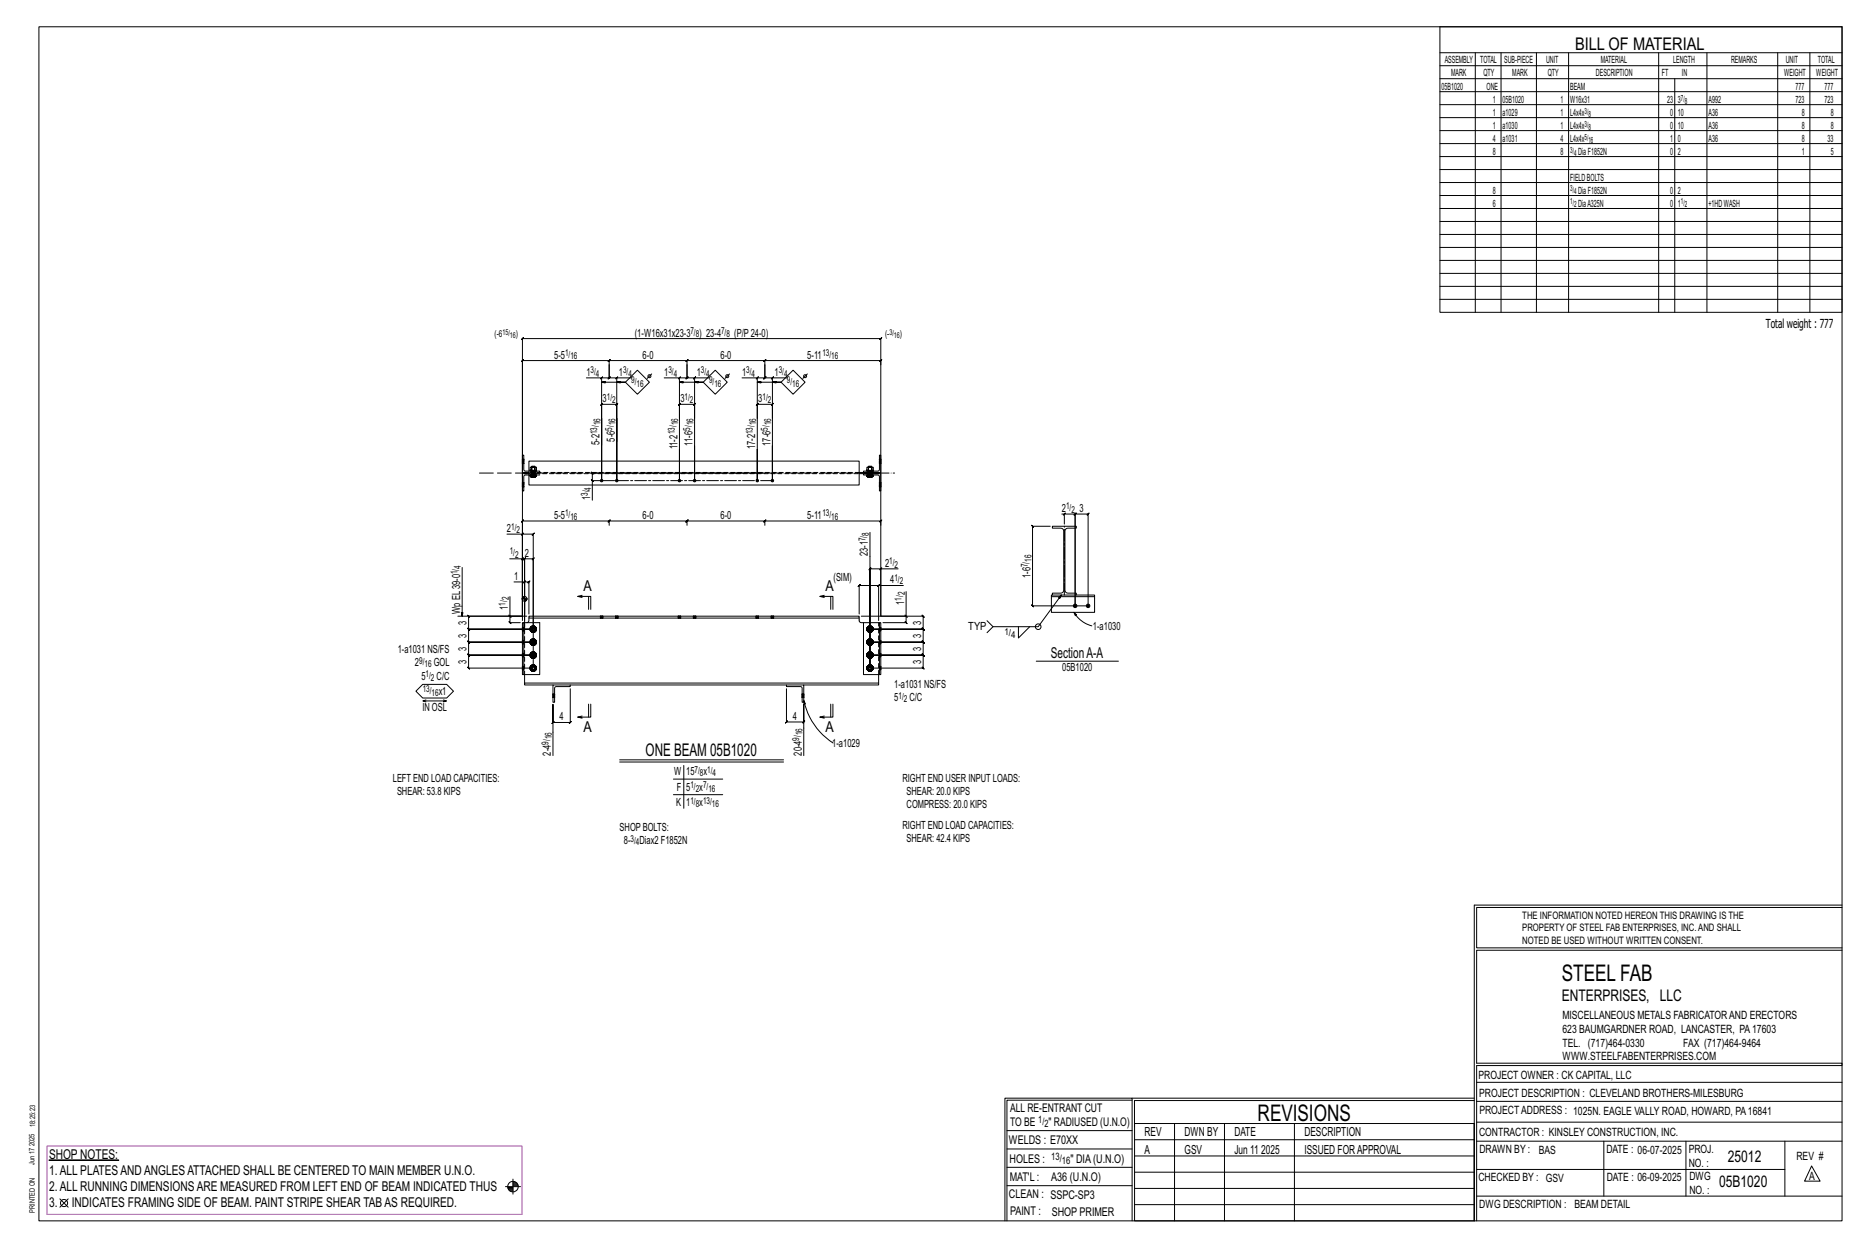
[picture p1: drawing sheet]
<svg xmlns="http://www.w3.org/2000/svg" width="914mm" height="610mm" viewBox="0 0 914 610" stroke-linecap="round" stroke-linejoin="round" font-family="sans-serif">
<g fill="#000" stroke="#000" stroke-width=".49">
<path d="M24 568h34z"/>
<circle cx="294" cy="235" r=".6"/>
<circle cx="302" cy="235" r=".6"/>
<circle cx="333" cy="235" r=".6"/>
<circle cx="340" cy="235" r=".6"/>
<circle cx="371" cy="235" r=".6"/>
<circle cx="378" cy="235" r=".6"/>
<circle cx="526" cy="296" r=".9"/>
<circle cx="533" cy="296" r=".9"/>
</g>
<g fill="none" stroke="#000" stroke-width=".49">
<path d="M19 13h883v584h-883zM705 13h197v140h-197zM705 26h197M705 32h197M705 39h197M722 26v127M735 26v127M752 26v127M768 26v127M812 26v127M820 39v114M836 26v127"/>
<path d="M870 26v127M886 26v127M705 45h197M705 51h197M705 58h197M705 64h197M705 70h197M705 77h197M705 83h197M705 89h197M705 96h197M705 102h197"/>
<path d="M705 108h197M705 115h197M705 121h197M705 127h197M705 134h197M705 140h197M705 146h197M298 179v6l1-1-1 1h-4M298 179v6l1-1-1 1h4M298 179l1-3-1 1v-1h-42l-1 1 1-1v58M298 176h38v1l1-1-1 3M299 176l-1 1z"/>
<path d="M336 179v6l1-1-1 1h-3M336 179v6l1-1-1 1h4M336 176h38v1l1-1-1 3M337 176l-1 1zM374 176v1l1-1zM374 179v6l1-1-1 1h-3M374 179v6l1-1-1 1h4M374 176h57v1l1-1-1 3M287 185h7v50v-37l1-1-1 1h8h-1l1-1v1v37v-50h7M294 185l1-1zM294 187h12h-4M302 185v-1l-1 1z"/>
<path d="M306 187l6-6 6 6-6 6zM319 183l-2 2M325 185h8v20v-7h-1l1-1v1h7l1-1-1 1v7M333 185h-1l1-1zM333 187h11h-4M340 185l1-1-1 1zM344 187l6-6 6 6-6 6zM347 185h-7v20M357 183l-2 2M363 185h8v20M370 185l1-1zM371 187h11h-4"/>
<path d="M378 185l1-1-1 1zM386 185h-8v20M388 181l6 6-6 6-6-6zM395 183l-2 2M294 218v-13v30M302 216v-11v30M333 220v15zM333 205v30M340 218v17zM340 205v30M371 205v-7h-1l1-1v1h7l1-1-1 1v7M371 205v30"/>
<path d="M378 205v30M256 236h.1M256 238h.1M256 225h.1M256 227h.1M258 232h-2v8v-7l3-1M259 226h162v11h-162zM259 231h-2v1h2M259 230h-3v-7v8h2M259 230h4zM260 232v1zM260 230v-1v1"/>
<path d="M260 233h.1M260 232v1M260 230h.1M260 231h.1M260 232h.1M260 233h2M260 232h1M261 233l1-1v1M262 232h-1v1M262 230v-1h-2v-1l3 1v1M262 230h.1M262 231h.1"/>
<path d="M262 232h.1M262 232l1 1M263 233h-2M289 235l1 1zM301 235h-11v10M374 231h-84h-1l1 1v-1v4M421 231h9v1h-9M423 232h8v8h-1v-7l-7-1zM423 230h7v-7h1v8h-8zM424 230h3zM424 232v1zM424 230v-1h1v1"/>
<path d="M424 232l1 1M425 232v1h-1h1h-1M425 230h.1M425 231h.1M425 232h.1M425 229v-1l2 1v1M425 229h2v1M425 233h2M425 232h1M426 233l1-1v1M426 232l-1 1M427 230h.1"/>
<path d="M427 231h.1M427 232h.1M427 232v1M427 233h-1M430 236h.1M430 238h.1M430 225h.1M430 227h.1M431 236h.1M431 238h.1M431 225h.1M431 227h.1"/>
<path d="M298 257l1-3-1 1h-42v-1l-1 1h1v49M298 255h38l1-1-1 3M299 254l-1 1zM336 255l1-1zM336 255h38l1-1-1 3M374 255l1-1zM374 255h57l1-1-1 3M515 257h12v1l-5 1-1 1v29l1 1h5v1h-12v-1h5l1-1v-29l-1-1-5-1zM520 251h1v5M521 251h5v1l1-1h-1v45v-45v1l1-1h-1h7l-1 1 1-1v45h-28l1 1-1-1v-39l1 1-1-1h9M522 251l-1 1zM226 278v23"/>
<path d="M248 261h8v40v-28h-6M256 261l-1 1 1-1zM256 273l-1 1 1-1zM256 261h5v1l1-1h-1v66h-32h1l-1-1v1v-6h1l-1-1v1h32h-32h1l-1-1v1v-7l1 1-1-1h32h-32l1 1-1-1v-6h1l-1-1 1 1-1-1v1v-7l1 1-1-1h27M256 273h1l-1 1 1-1v35M426 260v67v-49l-1 1 1-1h5M432 278l-1 1zM440 278h-9v23h21h-1l1 1v-1v7l-1-1 1 1h-26h26l-1-1 1 1v6h-1l1 1v-1h-26h26h-1l1 1v-1v7l-1-1 1 1h-26h26l-1-1 1 1v6l-1-1 1 1h-26M250 292v9h8M252 285h5v19M255 293h3M256 293h.1"/>
<path d="M256 292v1M257 292v1M257 285h-1l1-1zM257 285h2h-1l1-1v1v15M257 292v8M257 293v1M258 293v1M258 293h.1M285 292h-2h6v6M285 291l-2 1M288 292v6M403 292h-2h7v6"/>
<path d="M403 291l-2 1M407 292v6M430 286h-9l-1 1 1-1v14M431 286l-1 1zM442 286h-12v18M444 289v12h-22M515 291v9h21v-8M520 291l-12 16h-22l-3-3M526 300l1 1h-1zM526 300a14 14 0 0 0 8 6M527 291h9v1h-21M224 301h32"/>
<path d="M249 301l1 1zM250 301v4l-1-1 1 1h5M256 305v25zM256 301v-135h-1l1-1v1h175l1-1-1 1v135M256 305h8v25h-8M257 301v-28l-1 1 1-1h4v1l1-1h-1v35h-32h32M259 301h162v1h-162zM259 302v2l-1 1M260 314h.1M260 308h.1M260 320v1M260 307v1"/>
<path d="M260 315v1M260 309h.1M260 314v1M260 314v-1v1v1M260 307v1v1v-1M260 315l1 1M260 309h1M260 319h.1M260 313h.1M260 306v1M261 315l1 1M261 309h1"/>
<path d="M261 319l-1 1M261 319h1v1M261 313h-1M261 313h1M261 306l-1 1M261 307l1-1v1M261 320l2 1h-1M261 313l2 1-1 1M261 307l2 1h-1M262 319l-1 1M262 313h-1M262 306l-1 1"/>
<path d="M262 315v1l-1-1M262 309h-1M262 315h.1M262 308v1M262 314l-1 1M262 308l-1 1M262 319v1M262 313v1M262 307h.1M262 320l1 1M262 314h1M262 307l1 1"/>
<path d="M294 301h.1M294 302h.1M295 301h.1M295 302h.1M301 301h.1M301 302h.1M302 301h.1M302 302h.1M332 301h.1M332 302h.1M333 301h.1M333 302h.1"/>
<path d="M339 301h.1M339 302h.1M341 301h.1M341 302h.1M370 301h.1M370 302h.1M371 301h.1M371 302h.1M378 301h.1M378 302h.1M379 301h.1M379 302h.1"/>
<path d="M421 302v2l2 1M424 314h1M424 308h1M424 307l1 1M424 320l1 1M425 309h.1M425 315v1M425 308h-1M425 314l-1 1M425 307l-1 1 1 1v-1M425 314v-1l-1 1 1 1M425 309h1"/>
<path d="M425 315l1 1M425 306v1M425 313h.1M425 319h.1M426 306l-1 1M426 307v-1l1 1M426 313h-1M426 313h1M426 319l-1 1M426 319h1v1M426 307l1 1M426 313l1 1v1"/>
<path d="M426 320l1 1M427 309h-1M427 315l-1 1v-1M427 308v1M427 315h.1M427 308l-1 1M427 314l-1 1M427 307h.1M427 313v1M427 319v1M427 307v1M427 314h.1"/>
<path d="M427 320v1M430 305h1v25h-1zM430 305h-7v25h7M443 301l1 1zM444 301v4l-1-1 1 1h-12M486 307l-3 3M499 307v5l5-5M204 338l3-3h12l3 3-3 4h-12zM257 330v4M260 327h.1M260 321h.1M260 326v1"/>
<path d="M260 328h.1M260 322h.1M260 326v1v1v-1M260 320v-1v2v1v-1M260 328h1M260 321l1 1M260 325v1M261 328h1M261 321l1 1M261 325l-1 1M261 326l1-1v1M261 326l2 1h-1"/>
<path d="M262 325l-1 1M262 328h-1M262 321v1h-1M262 327v1M262 321v1M262 327l-1 1M262 321h-1M262 326h.1M262 326l1 1M271 340h.1M271 335h8v1h-7l-1 8zM279 337v16h1l-1 1v-1h-8l-1 1 1-1v-8v25"/>
<path d="M279 335h106M385 335h8v9l-1-8h-7zM385 337v16l-1 1 1-1h8v1l1-1h-1v-8v25M393 340h.1M424 327h1M424 321h1M424 326l1 1M425 322h.1M425 328h.1M425 321h-1M425 327h-1M425 320v-1l-1 2 1 1v-1"/>
<path d="M425 326l-1 1 1 1v-1M425 321l1 1M425 328h1M425 325v1M426 325l-1 1M426 326v-1l1 1M426 326l1 1M427 321v1h-1M427 328h-1M427 321v1M427 327v1M427 321h-1"/>
<path d="M427 327l-1 1M427 326h.1M427 326v1M430 334h-173v1h14M430 330v5h-37M507 323h40M207 343h12h-2M209 342l-2 1h2M217 342l2 1M271 341h.1M285 350l-2 1M288 344v7"/>
<path d="M289 344v7h-6h2M393 341h.1M393 343l1 1v1zM393 343a33 33 0 0 0 15 21M403 350l-2 1M407 344v7M408 344v7h-7h2M303 372h81M303 373h81M335 375v20M330 381h24M330 389h24"/>
<path d="M722 443v154M722 443h180M902 444h-179v20h179M902 465h-179v55h179v1h-179v76M554 538h-61v59M554 537h168M722 538h-167v13M723 539h179M723 530h179M493 553h61M555 550h167v47h-167zM555 558h167"/>
<path d="M575 550v47M599 550v47M634 550v47M723 549h179M723 558h179M785 558v27M825 558v27M874 558v27M251 577v7M251 579h2M251 580h3M251 578h2"/>
<path d="M493 571h61M493 562h61M555 573h167M555 566h167M723 572h151M887 570l4 8h-8zM29 587l4 4M33 587l-4 4M247 581h8M249 581h2M249 582h2M250 583h1"/>
<path d="M492 597v-60h62v60M493 580h61M555 589h167M555 581h167M723 585h179"/>
<circle cx="318" cy="184" r=".7"/>
<circle cx="356" cy="184" r=".7"/>
<circle cx="394" cy="184" r=".7"/>
<circle cx="257" cy="293" r="1.2"/>
<circle cx="508" cy="307" r="1.4"/>
<circle cx="31" cy="589" r="1.8"/>
<circle cx="251" cy="581" r="2.6"/>
</g>
<path d="M23 561h233v33h-233z" fill="none" stroke="#f0f" stroke-width=".5"/>
<g fill="none" stroke="#000" stroke-width=".49" stroke-dasharray="2 1.4">
<path d="M256 237h.1M256 236h.1M256 238h.1M256 237v1M256 226h.1M256 225h.1M256 227h.1M256 226v1M259 232h162M259 232h5M260 232v1zM260 233h.1"/>
<path d="M260 230v-1v1v-1v1h2h-2M260 232v1M260 232h.1M260 231h.1M260 231v1M260 230h.1M260 230v1M260 230v2zM260 229l1-1M260 229h2M260 233h1M260 229h.1"/>
<path d="M260 230h-1h1M260 230h2M260 232v-1M260 231v-1M260 233h1zM260 233h1h1M261 229h.1M261 228h1M261 231v1zM261 232v-1M261 232h-1M261 230v1z"/>
<path d="M261 231v-1M261 232l1-1M261 231h.1M261 232h.1M261 231l1-1M261 230h.1M261 233l-1-1 2 1M261 232l1 1M261 233h1M262 232h.1M262 232v-1M262 231v-1"/>
<path d="M262 230h.1M262 229h.1M262 228v1M262 229v1zM262 230h1h-1v-1h1v1M262 230v2zM262 231h.1M262 233h.1M262 232l1 1h-1zM262 230h1M262 232l1 1M264 231v-1h-5"/>
<path d="M421 231h-162M424 232v1zM424 233h1M424 230h1h-1v-1h1v1v-1v1h2h-2M424 233h.1M424 232l1 1M425 232h.1M425 233h-1h1h-1h1M425 231h.1M425 231v1M425 230h.1M425 230v1"/>
<path d="M425 230v2zM425 229v-1M425 229h2M425 233h.1M425 229h.1M425 230h-1h1M425 230h1M425 232v-1M425 231v-1M425 232v1zM425 233h1zM425 233h1"/>
<path d="M425 228h2M426 231v1zM426 232v-1M426 232h-1M426 230v1zM426 231v-1M426 231h.1M426 232h.1M426 230h.1M426 233l-1-1 1 1M426 232l1 1M426 229h.1"/>
<path d="M426 232l1-1M426 231l1-1M426 233h1M426 232h1M426 230h1M427 232h.1M427 230h.1M427 229h.1M427 228v1M427 229v1zM427 230v-1v1M427 230v2z"/>
<path d="M427 232v-1M427 231v-1M427 231h.1M427 233h.1M427 232v1zM427 232v1M430 238h.1M430 237h1h-1M430 227h.1M430 226h1l-1-1M430 238h1M430 227h1"/>
<path d="M431 236h-1M431 225h-1M431 237h-1M431 238h-1M431 238h.1M431 236h.1M431 237l-1-1M431 226h-1M431 227h-1M431 227h.1M431 225h.1M431 226l-1-1"/>
<path d="M256 320h.1M256 315h.1M256 314v1M256 314h.1M256 313h.1M256 309h.1M256 309v-1M256 308v1M256 308h.1M256 307h.1M257 305v25M259 314l1 1z"/>
<path d="M259 308h1zM260 314v1zM260 314v-1v1v1v-1M260 308h.1M260 308v-2v2v1v-1M260 320l-1 1zM260 314h-1zM260 315h.1M260 307l-1 1zM260 308v1zM260 320v1M260 315v-1"/>
<path d="M260 314h.1M260 307v1M260 319v1zM260 319h.1M260 313v1zM260 315v1zM260 313h.1M260 307h.1M260 309h.1M260 307v-1zM260 315v1M260 307v-1"/>
<path d="M260 315h1M260 314l1-1M260 308l1 1M260 307h1M260 319h2zM260 315h2zM260 313h2zM260 309h2zM260 306h2zM260 320v-1v2v-1v1v1v-1v1v-1M260 313v1v1M260 307v1v-1v1v1v-1v1"/>
<path d="M260 315h1zM260 314l1-1zM260 307v1zM260 308l1 1zM260 307h1zM260 319h1zM260 316h1zM260 313h1zM260 309h1zM260 306h1zM261 320h.1M261 315v1h-1h1h-1z"/>
<path d="M261 315h.1M261 313h.1M261 309h-1h1h-1zM261 309h.1M261 307h.1M261 319h-1h1h-1h1M261 319h1h-1h1l-1 1zM261 319h1zM261 313h-1h1h-1h1M261 316h1zM261 316h1M261 315l1 1"/>
<path d="M261 313h1h-1h1h-1zM261 313h1zM261 306h-1h1h-1l1 1M261 309h1zM261 309h1M261 306h1h-1h1l-1 1zM261 306h1zM261 320h1zM261 320h1M261 315h1M261 315h1zM261 313l1 1z"/>
<path d="M261 313h1M261 309l1-1zM261 307h1zM261 307h1M262 319h.1M262 316v-1zM262 316v-1M262 313h.1M262 309h.1M262 306v1zM262 306v1M262 314h.1"/>
<path d="M262 307v1zM262 319l1 2zM262 313l1 1zM262 306l1 2zM262 314v1zM262 308h.1M262 315h.1M262 314v-1M262 308v1M262 307h.1M262 319v1v1M262 315v-1"/>
<path d="M262 313v2M262 309v-1M262 307v1M262 319v1zM262 313v1zM262 320l1 1zM262 320l1 1M262 314h1zM262 314h1M262 307l1 1zM262 307l1 1M262 308v1z"/>
<path d="M263 314l-1 1zM263 308l-1 1zM263 308h-1zM294 301v1M294 301h.1M294 301l1 1zM294 302h.1M295 301v1M295 301h.1M295 302h.1M295 302v-1M301 301v1"/>
<path d="M301 301h.1M302 301l-1 1M302 301v1zM302 302h.1M302 301v1M302 301h.1M302 302v-1M332 301v1M332 301h.1M333 301v1zM333 301l-1 1M333 302h-1"/>
<path d="M333 301v1M333 301h.1M333 302h.1M333 302v-1M339 301v1M339 301h.1M340 301l-1 1M340 301v1zM340 301v1M340 302h.1M341 301h.1M341 302h.1"/>
<path d="M341 302v-1M370 301v1M370 301h.1M371 301v1zM371 301l-1 1M371 302h-1M371 301v1M371 301h.1M371 302h.1M371 302v-1M378 301v1M378 301h.1"/>
<path d="M378 301v1zM378 302h.1M379 301v1M379 301h.1M379 302h.1M379 302v-1M424 308h.1M424 314v1zM424 308l1-2-1 2 1 1-1-1h1M424 314l1-1-1 1 1 1-1-1h1M424 307v1zM424 308l1 1z"/>
<path d="M424 314h.1M424 315h1zM424 320v1zM424 308h1M424 307l1 1M424 315l1-1M424 314h1M424 320l1 1M425 307h-1zM425 309h.1M425 307v-1zM425 313l-1 1z"/>
<path d="M425 315v1zM425 313h.1M425 319l-1 1zM425 319h.1M425 307v-1M425 315v1M425 308v1M425 307h.1M425 315h.1M425 314v-1M425 308h.1M425 314v1z"/>
<path d="M425 309h2zM425 306h2zM425 315h2zM425 313h2zM425 319h2zM425 307l-1 1v-1v1l1 1-1-1 1 1M425 313l-1 1v1h1h-1h1M425 320v-1l-1 2v-1v1l1 1-1-1 1 1v-1M425 307v1zM425 308v1zM425 314h.1M425 314v-1z"/>
<path d="M425 309h1zM425 306h1zM425 316h1zM425 313h1zM425 319h1zM425 309h1h-1h1h-1zM425 307h1zM425 315l1 1h-1h1h-1zM425 315h1zM425 320h1zM426 306h-1h1h-1l1 1M426 309h.1"/>
<path d="M426 307h.1M426 306v1zM426 306h.1M426 313h-1h1h-1h1M426 316h.1M426 315v1M426 315h.1M426 313h.1M426 319h-1h1h-1h1M426 320h.1M426 319v1zM426 319h.1"/>
<path d="M426 309h1M426 309l1-1zM426 307h1zM426 307h1M426 315h1M426 315h1zM426 313l1 1zM426 313h1M426 320h1zM426 320h1M426 309h1zM426 306l1 1z"/>
<path d="M426 306l1 1M426 316l1-1zM426 316l1-1M426 313h1zM426 319h1zM426 319h1M427 307v1zM427 314h.1M427 306v2zM427 313v1zM427 319v2zM427 308h.1"/>
<path d="M427 314v1zM427 308v1M427 307h.1M427 315h.1M427 314v-1M427 309v-1M427 307v1M427 315v-1M427 313v2M427 319v1v1M427 319v1zM427 320v1z"/>
<path d="M427 320v1M427 308v1zM430 307h1zM430 307l1 1-1-1M430 313h1zM430 314h1h-1M430 320h1zM431 307h.1M431 307h-1M431 308h-1M431 309h-1M431 313v1"/>
<path d="M431 314l-1-1M431 314h-1M431 315h-1M431 320h.1M256 328h.1M256 328v-1M256 327v1M256 327h.1M256 326h.1M256 321h.1M259 327h1zM259 321h1z"/>
<path d="M260 327h.1M260 327v-1v1v1v-1M260 321h.1M260 321v-2v2v1v-1M260 326l-1 1zM260 327v1zM260 321v1zM260 326v1M260 326h.1M260 328h.1M260 326v-1zM260 322h.1"/>
<path d="M260 326v-1M260 327l1 1M260 326h1M260 321h1M260 320h1M260 328h2zM260 326h2zM260 322h2zM260 326v1v-1v1v1v-1v1M260 326v1zM260 327l1 1zM260 326h1z"/>
<path d="M260 320v1zM260 321h1zM260 320h1zM260 328h1zM260 325h1zM260 322h1zM261 328h-1h1h-1zM261 328h.1M261 326h.1M261 321v1h-1h1h-1zM261 321h.1M261 325h-1h1h-1l1 1"/>
<path d="M261 328h1zM261 328h1M261 325h1h-1h1l-1 1zM261 325h1zM261 322h1zM261 322h1M261 328l1-1zM261 326h1zM261 326h1M261 321h1M261 321h1zM262 328h.1"/>
<path d="M262 325v1zM262 325v1M262 322h.1M262 326v1zM262 320v1zM262 326l1 1zM262 327h.1M262 321h.1M262 327v1M262 326h.1M262 321v1M262 320v-1"/>
<path d="M262 328v-1M262 326v1M262 322v-1M262 326l1 1M262 327v1zM262 321v1zM263 327l-1 1zM263 321l-1 1zM263 327h-1zM263 321h-1zM271 340h.1M393 340h.1"/>
<path d="M424 321h.1M424 327h.1M424 321l1-2-1 2 1 1-1-1h1M424 327l1-1-1 1 1 1-1-1h1M424 321l1 1zM424 326v1zM424 327l1 1zM424 321h1M424 327h1M424 326l1 1M425 322h.1M425 326h-1z"/>
<path d="M425 328h.1M425 326v-1zM425 326v-1M425 321h.1M425 320h.1M425 327v1M425 326h.1M425 327h.1M425 322h2zM425 328h2zM425 326h2zM425 326l-1 1v-1v1l1 1-1-1 1 1"/>
<path d="M425 320v1zM425 326v1zM425 327v1zM425 322h1zM425 328h1zM425 325h1zM425 321l1 1h-1h1h-1zM425 321h1zM425 328h1h-1h1h-1zM425 326h1zM426 322h.1M426 321h.1"/>
<path d="M426 325h-1h1h-1l1 1M426 328h.1M426 326h.1M426 325v1zM426 325h.1M426 321h1M426 321h1zM426 328h1M426 328l1-1zM426 326h1zM426 326h1M426 322h1z"/>
<path d="M426 322h1M426 328h1zM426 325l1 1zM426 325l1 1M427 326v1zM427 321h.1M427 327h.1M427 321v1M427 320v-1M427 327v1M427 326h.1M427 322v-1"/>
<path d="M427 328v-1M427 326v1M427 321v1zM427 327v1zM430 330v-25M430 320l1 1-1-1M430 326h1zM430 327h1l-1-1M431 320h-1M431 321h-1M431 326h.1M431 327l-1-1"/>
<path d="M431 327h-1M431 328h-1M271 341h.1M271 340v1M393 340v1zM393 341h.1"/>
</g>
<path d="M235 231h203" fill="none" stroke="#000" stroke-width=".49" stroke-dasharray="6.8 1 0 1"/>
<path d="M302 235h76M521 291v-34" fill="none" stroke="#000" stroke-width=".49" stroke-dasharray="5.8 1 1 1"/>
<g font-size="11.2">
<text x="764" y="480">STEEL FAB</text>
<text x="616" y="548">REVISIONS</text>
</g>
<g font-size="8.6">
<text x="771" y="24">BILL OF MATERIAL</text>
<text x="316" y="370">ONE BEAM 05B1020</text>
</g>
<g font-size="7.9">
<text x="765" y="490">ENTERPRISES, LLC</text>
<text x="846" y="569">25012</text>
<text x="842" y="581">05B1020</text>
</g>
<g font-size="7.3">
<text x="286" y="289">A</text>
<text x="404" y="289">A</text>
<text x="514" y="322">SectionA-A</text>
<text x="286" y="358">A</text>
<text x="404" y="358">A</text>
</g>
<g font-size="6.6">
<text x="24" y="567">SHOP NOTES:</text>
<text x="24" y="575">1.ALL PLATESANDANGLESATTACHED SHALL BE CENTERED TO MAIN MEMBER U.N.O.</text>
<text x="24" y="583">2.ALL RUNNING DIMENSIONSARE MEASURED FROM LEFT END OF BEAM INDICATED THUS</text>
<text x="24" y="591">3.</text>
<text x="35" y="591">INDICATES FRAMING SIDE OF BEAM. PAINT STRIPE SHEAR TABAS REQUIRED.</text>
</g>
<g font-size="6.1">
<text x="864" y="161">Total weight : 777</text>
<text x="560" y="556">REV</text>
<text x="580" y="556">DWN BY</text>
<text x="604" y="556">DATE</text>
<text x="639" y="556">DESCRIPTION</text>
<text x="560" y="564">A</text>
<text x="580" y="564">GSV</text>
<text x="604" y="564">Jun 11</text>
<text x="617" y="564">2025</text>
<text x="639" y="564">ISSUED FORAPPROVAL</text>
</g>
<g font-size="5.9">
<text x="494" y="560">WELDS : E70XX</text>
<text x="494" y="569">HOLES :</text>
<text x="524" y="569">&quot; DIA(U.N.O)</text>
<text x="494" y="578">MAT'L :</text>
<text x="515" y="578">A36 (U.N.O)</text>
<text x="494" y="586">CLEAN : SSPC-SP3</text>
<text x="495" y="595">PAINT :</text>
<text x="515" y="595">SHOP PRIMER</text>
</g>
<g font-size="5.8">
<text x="494" y="544">ALL RE-ENTRANT CUT</text>
<text x="494" y="551">TO BE</text>
<text x="513" y="551">&quot; RADIUSED (U.N.O)</text>
</g>
<g font-size="5.6">
<text x="765" y="499">MISCELLANEOUS METALS FABRICATORAND ERECTORS</text>
<text x="765" y="505">623 BAUMGARDNER ROAD, LANCASTER, PA17603</text>
<text x="765" y="512">TEL. (717)464-0330</text>
<text x="824" y="512">FAX (717)464-9464</text>
<text x="765" y="519">WWW.STEELFABENTERPRISES.COM</text>
<text x="724" y="528">PROJECT OWNER : CK CAPITAL, LLC</text>
<text x="724" y="537">PROJECT DESCRIPTION : CLEVELAND BROTHERS-MILESBURG</text>
<text x="724" y="545">PROJECTADDRESS : 1025N. EAGLE VALLY ROAD, HOWARD, PA16841</text>
<text x="724" y="556">CONTRACTOR : KINSLEY CONSTRUCTION, INC.</text>
<text x="724" y="564">DRAWN BY :</text>
<text x="753" y="564">BAS</text>
<text x="786" y="564">DATE : 06-07-2025</text>
<text x="827" y="564">PROJ.</text>
<text x="879" y="568">REV #</text>
<text x="827" y="571">NO. :</text>
<text x="724" y="578">CHECKED BY : GSV</text>
<text x="787" y="578">DATE : 06-09-2025</text>
<text x="827" y="578">DWG</text>
<text x="886" y="578">A</text>
<text x="827" y="584">NO. :</text>
<text x="724" y="591">DWG DESCRIPTION : BEAM DETAIL</text>
</g>
<g font-size="5.5">
<text x="311" y="165">(1-W16x31x23-3</text>
<text x="342" y="165">) 23-4</text>
<text x="359" y="165">(P/P24-0)</text>
<text x="271" y="175">5-5</text>
<text x="315" y="175">6-0</text>
<text x="353" y="175">6-0</text>
<text x="395" y="175">5-11</text>
<text x="287" y="184">1</text>
<text x="303" y="184">1</text>
<text x="325" y="184">1</text>
<text x="341" y="184">1</text>
<text x="363" y="184">1</text>
<text x="379" y="184">1</text>
<text x="295" y="197">3</text>
<text x="333" y="197">3</text>
<text x="371" y="197">3</text>
<text x="294" y="218" transform="rotate(-90 294 218)">5-2</text>
<text x="301" y="216" transform="rotate(-90 301 216)">5-6</text>
<text x="332" y="220" transform="rotate(-90 332 220)">11-2</text>
<text x="339" y="218" transform="rotate(-90 339 218)">11-6</text>
<text x="370" y="220" transform="rotate(-90 370 220)">17-2</text>
<text x="377" y="218" transform="rotate(-90 377 218)">17-6</text>
<text x="289" y="245" transform="rotate(-90 289 245)">1</text>
<text x="520" y="251">2</text>
<text x="528" y="251">3</text>
<text x="271" y="254">5-5</text>
<text x="315" y="254">6-0</text>
<text x="353" y="254">6-0</text>
<text x="395" y="254">5-11</text>
<text x="248" y="260">2</text>
<text x="257" y="272">2</text>
<text x="425" y="272" transform="rotate(-90 425 272)">23-1</text>
<text x="433" y="277">2</text>
<text x="252" y="284">1</text>
<text x="408" y="284">(SIM)</text>
<text x="436" y="285">4</text>
<text x="504" y="283" transform="rotate(-90 504 283)">1-6</text>
<text x="249" y="298" transform="rotate(-90 249 298)">1</text>
<text x="443" y="296" transform="rotate(-90 443 296)">1</text>
<text x="225" y="300" transform="rotate(-90 225 300)">Wp EL39-0</text>
<text x="228" y="306" transform="rotate(-90 228 306)">3</text>
<text x="451" y="306" transform="rotate(-90 451 306)">3</text>
<text x="474" y="308">TYP</text>
<text x="535" y="308">1-a1030</text>
<text x="228" y="312" transform="rotate(-90 228 312)">3</text>
<text x="451" y="312" transform="rotate(-90 451 312)">3</text>
<text x="195" y="319">1-a1031 NS/FS</text>
<text x="228" y="318" transform="rotate(-90 228 318)">3</text>
<text x="451" y="318" transform="rotate(-90 451 318)">3</text>
<text x="203" y="326">2</text>
<text x="212" y="326">GOL</text>
<text x="228" y="325" transform="rotate(-90 228 325)">3</text>
<text x="451" y="325" transform="rotate(-90 451 325)">3</text>
<text x="520" y="328">05B1020</text>
<text x="206" y="333">5</text>
<text x="214" y="333">C/C</text>
<text x="215" y="340">x1</text>
<text x="438" y="336">1-a1031 NS/FS</text>
<text x="207" y="348">IN OSL</text>
<text x="438" y="343">5</text>
<text x="445" y="343">C/C</text>
<text x="274" y="352">4</text>
<text x="388" y="352">4</text>
<text x="407" y="365">1-a1029</text>
<text x="270" y="370" transform="rotate(-90 270 370)">2-4</text>
<text x="392" y="370" transform="rotate(-90 392 370)">20-4</text>
<text x="192" y="382">LEFT END LOAD CAPACITIES:</text>
<text x="330" y="379">W</text>
<text x="336" y="379">15</text>
<text x="344" y="379">x</text>
<text x="442" y="382">RIGHT END USER INPUT LOADS:</text>
<text x="194" y="389">SHEAR: 53.8 KIPS</text>
<text x="331" y="387">F</text>
<text x="336" y="387">5</text>
<text x="342" y="387">x</text>
<text x="444" y="389">SHEAR: 20.0 KIPS</text>
<text x="331" y="394">K</text>
<text x="336" y="394">1</text>
<text x="342" y="394">x</text>
<text x="444" y="396">COMPRESS: 20.0 KIPS</text>
<text x="303" y="407">SHOPBOLTS:</text>
<text x="442" y="406">RIGHT END LOAD CAPACITIES:</text>
<text x="305" y="413">8-</text>
<text x="313" y="413">Diax2 F1852N</text>
<text x="444" y="412">SHEAR: 42.4 KIPS</text>
</g>
<g font-size="5">
<text x="745" y="450">THE INFORMATION NOTED HEREON THIS DRAWING IS THE</text>
<text x="745" y="456">PROPERTY OF STEEL FAB ENTERPRISES, INC.AND SHALL</text>
<text x="745" y="462">NOTED BE USED WITHOUT WRITTEN CONSENT.</text>
<text x="508" y="550">1/</text>
<text x="511" y="551">2</text>
<text x="515" y="568">13/</text>
<text x="520" y="570">16</text>
</g>
<g font-size="4.9">
<text x="707" y="31">ASSEMBLY</text>
<text x="725" y="31">TOTAL</text>
<text x="736" y="31">SUB-PIECE</text>
<text x="757" y="31">UNIT</text>
<text x="784" y="31">MATERIAL</text>
<text x="819" y="31">LENGTH</text>
<text x="847" y="31">REMARKS</text>
<text x="874" y="31">UNIT</text>
<text x="890" y="31">TOTAL</text>
<text x="710" y="37">MARK</text>
<text x="726" y="37">QTY</text>
<text x="740" y="37">MARK</text>
<text x="758" y="37">QTY</text>
<text x="781" y="37">DESCRIPTION</text>
<text x="814" y="37">FT</text>
<text x="823" y="37">IN</text>
<text x="873" y="37">WEIGHT</text>
<text x="889" y="37">WEIGHT</text>
<text x="706" y="44">05B1020</text>
<text x="728" y="44">ONE</text>
<text x="769" y="44">BEAM</text>
<text x="879" y="44">777</text>
<text x="893" y="44">777</text>
<text x="731" y="50">1</text>
<text x="736" y="50">05B1020</text>
<text x="764" y="50">1</text>
<text x="769" y="50">W16x31</text>
<text x="816" y="50">23</text>
<text x="821" y="50">3</text>
<text x="836" y="50">A992</text>
<text x="879" y="50">723</text>
<text x="893" y="50">723</text>
<text x="731" y="57">1</text>
<text x="736" y="57">a1029</text>
<text x="764" y="57">1</text>
<text x="769" y="57">L4x4x</text>
<text x="818" y="57">0</text>
<text x="821" y="57">10</text>
<text x="836" y="57">A36</text>
<text x="882" y="57">8</text>
<text x="896" y="57">8</text>
<text x="731" y="63">1</text>
<text x="736" y="63">a1030</text>
<text x="764" y="63">1</text>
<text x="769" y="63">L4x4x</text>
<text x="818" y="63">0</text>
<text x="821" y="63">10</text>
<text x="836" y="63">A36</text>
<text x="882" y="63">8</text>
<text x="896" y="63">8</text>
<text x="731" y="69">4</text>
<text x="736" y="69">a1031</text>
<text x="764" y="69">4</text>
<text x="769" y="69">L4x4x</text>
<text x="818" y="69">1</text>
<text x="821" y="69">0</text>
<text x="836" y="69">A36</text>
<text x="882" y="69">8</text>
<text x="895" y="69">33</text>
<text x="731" y="76">8</text>
<text x="764" y="76">8</text>
<text x="772" y="76">DiaF1852N</text>
<text x="818" y="76">0</text>
<text x="821" y="76">2</text>
<text x="882" y="76">1</text>
<text x="896" y="76">5</text>
<text x="769" y="88">FIELDBOLTS</text>
<text x="731" y="95">8</text>
<text x="772" y="95">DiaF1852N</text>
<text x="818" y="95">0</text>
<text x="821" y="95">2</text>
<text x="731" y="101">6</text>
<text x="772" y="101">DiaA325N</text>
<text x="818" y="101">0</text>
<text x="821" y="101">1</text>
<text x="836" y="101">+1HDWASH</text>
</g>
<g font-size="4.7">
<text x="242" y="165">(-6</text>
<text x="253" y="165">)</text>
<text x="338" y="163">7/</text>
<text x="341" y="165">8</text>
<text x="353" y="163">7/</text>
<text x="356" y="165">8</text>
<text x="433" y="165">(-</text>
<text x="441" y="165">)</text>
<text x="277" y="174">1/</text>
<text x="279" y="176">16</text>
<text x="403" y="174">13/</text>
<text x="407" y="176">16</text>
<text x="289" y="183">3/</text>
<text x="292" y="184">4</text>
<text x="305" y="183">3/</text>
<text x="308" y="184">4</text>
<text x="327" y="183">3/</text>
<text x="330" y="184">4</text>
<text x="343" y="183">3/</text>
<text x="346" y="184">4</text>
<text x="365" y="183">3/</text>
<text x="368" y="184">4</text>
<text x="381" y="183">3/</text>
<text x="384" y="184">4</text>
<text x="309" y="188">9/</text>
<text x="312" y="189">16</text>
<text x="347" y="188">9/</text>
<text x="350" y="189">16</text>
<text x="385" y="188">9/</text>
<text x="388" y="189">16</text>
<text x="297" y="196">1/</text>
<text x="300" y="197">2</text>
<text x="335" y="196">1/</text>
<text x="338" y="197">2</text>
<text x="373" y="196">1/</text>
<text x="376" y="197">2</text>
<text x="294" y="208" transform="rotate(-90 294 208)">16</text>
<text x="301" y="208" transform="rotate(-90 301 208)">16</text>
<text x="332" y="208" transform="rotate(-90 332 208)">16</text>
<text x="339" y="208" transform="rotate(-90 339 208)">16</text>
<text x="370" y="208" transform="rotate(-90 370 208)">16</text>
<text x="378" y="208" transform="rotate(-90 378 208)">16</text>
<text x="292" y="212" transform="rotate(-90 292 212)">13/</text>
<text x="300" y="211" transform="rotate(-90 300 211)">5/</text>
<text x="330" y="212" transform="rotate(-90 330 212)">13/</text>
<text x="338" y="211" transform="rotate(-90 338 211)">5/</text>
<text x="368" y="212" transform="rotate(-90 368 212)">13/</text>
<text x="376" y="211" transform="rotate(-90 376 211)">5/</text>
<text x="288" y="243" transform="rotate(-90 288 243)">3/</text>
<text x="289" y="240" transform="rotate(-90 289 240)">4</text>
<text x="522" y="249">1/</text>
<text x="524" y="251">2</text>
<text x="277" y="253">1/</text>
<text x="279" y="254">16</text>
<text x="403" y="253">13/</text>
<text x="407" y="254">16</text>
<text x="250" y="259">1/</text>
<text x="253" y="261">2</text>
<text x="425" y="262" transform="rotate(-90 425 262)">8</text>
<text x="424" y="265" transform="rotate(-90 424 265)">7/</text>
<text x="250" y="271">1/</text>
<text x="252" y="273">2</text>
<text x="505" y="275" transform="rotate(-90 505 275)">16</text>
<text x="224" y="281" transform="rotate(-90 224 281)">1/</text>
<text x="226" y="278" transform="rotate(-90 226 278)">4</text>
<text x="435" y="276">1/</text>
<text x="438" y="278">2</text>
<text x="503" y="277" transform="rotate(-90 503 277)">7/</text>
<text x="438" y="284">1/</text>
<text x="440" y="286">2</text>
<text x="249" y="294" transform="rotate(-90 249 294)">2</text>
<text x="441" y="294" transform="rotate(-90 441 294)">1/</text>
<text x="443" y="291" transform="rotate(-90 443 291)">2</text>
<text x="247" y="296" transform="rotate(-90 247 296)">1/</text>
<text x="492" y="310">1/</text>
<text x="495" y="312">4</text>
<text x="205" y="325">9/</text>
<text x="208" y="326">16</text>
<text x="208" y="331">1/</text>
<text x="211" y="333">2</text>
<text x="207" y="339">13/</text>
<text x="211" y="340">16</text>
<text x="440" y="342">1/</text>
<text x="442" y="343">2</text>
<text x="393" y="360" transform="rotate(-90 393 360)">16</text>
<text x="268" y="364" transform="rotate(-90 268 364)">9/</text>
<text x="270" y="362" transform="rotate(-90 270 362)">16</text>
<text x="391" y="362" transform="rotate(-90 391 362)">9/</text>
<text x="340" y="378">7/</text>
<text x="346" y="378">1/</text>
<text x="343" y="380">8</text>
<text x="349" y="380">4</text>
<text x="338" y="386">1/</text>
<text x="341" y="387">2</text>
<text x="344" y="386">7/</text>
<text x="347" y="387">16</text>
<text x="338" y="393">1/</text>
<text x="341" y="395">8</text>
<text x="344" y="393">13/</text>
<text x="349" y="395">16</text>
<text x="309" y="412">3/</text>
<text x="311" y="414">4</text>
</g>
<g font-size="4.2">
<text x="823" y="49">7/</text>
<text x="825" y="51">8</text>
<text x="776" y="56">3/</text>
<text x="778" y="57">8</text>
<text x="776" y="62">3/</text>
<text x="778" y="63">8</text>
<text x="776" y="68">5/</text>
<text x="778" y="70">16</text>
<text x="769" y="75">3/</text>
<text x="770" y="76">4</text>
<text x="769" y="94">3/</text>
<text x="770" y="95">4</text>
<text x="769" y="100">1/</text>
<text x="770" y="101">2</text>
<text x="823" y="100">1/</text>
<text x="825" y="101">2</text>
</g>
<g font-size="4">
<text x="246" y="164">15/</text>
<text x="250" y="165">16</text>
<text x="435" y="164">3/</text>
<text x="438" y="165">16</text>
</g>
<g font-size="3.7">
<text x="17" y="551" transform="rotate(-90 17 551)">18:25:23</text>
<text x="17" y="561" transform="rotate(-90 17 561)">2025</text>
<text x="17" y="570" transform="rotate(-90 17 570)">Jun 17</text>
<text x="17" y="593" transform="rotate(-90 17 593)">PRINTED ON</text>
</g>
</svg>
